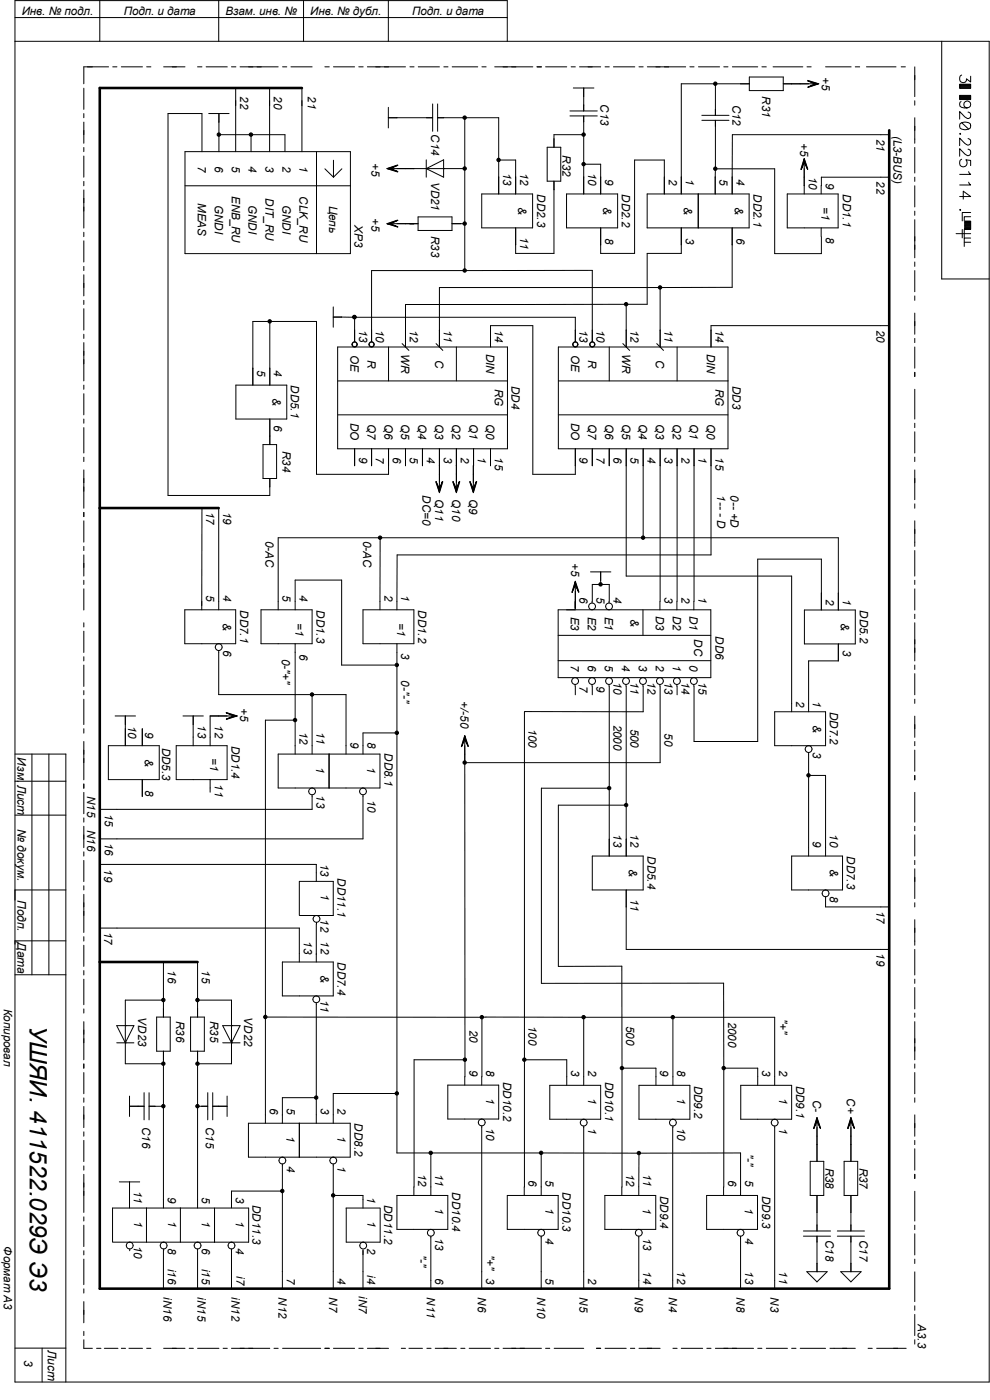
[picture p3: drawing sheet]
<svg xmlns="http://www.w3.org/2000/svg" width="210mm" height="297mm" viewBox="0 0 210 297" stroke-linecap="round" stroke-linejoin="round" font-family="sans-serif">
<g fill="none" stroke="#000" stroke-width=".21">
<path d="M3.2 8.8h206.6v284.4h-206.6v-293.1h104.4v8.7M3.2 3.7h104.4M17.8 18.7v4.5M21.2 .1v8.7M23 14.2h-5.2v3.6M23.9 14.2h.9M25.7 14.2h4.5M31.1 14.2h.9M34.7 14.2h4.5M41.9 14.2h.9M43.7 14.2h4.5M46.4 .1v8.7"/>
<path d="M49.1 14.2h.9M50 18.8v13.4M50.9 14.2h8.1M57.2 18.8v13.4M59.9 14.2h.9M61.7 14.2h4.5M64.1 18.8v13.4M64.4 .1v8.7M68.9 14.2h.9M70.7 14.2h4.5M76.1 14.2h.9M77.9 14.2h8.1"/>
<path d="M82.4 .1v8.7M87 14.2h.8M88.7 14.2h4.5M94.1 14.2h.9M95.9 14.2h5.4M102.2 14.2h.9M104.9 14.2h8.1M113.9 14.2h1M115.7 14.2h4.5M121.2 14.2h.8M121.6 18.7h4.4M122.9 14.2h4.5"/>
<path d="M123.8 18.7v4.8M128.4 14.2h.8M130.1 14.2h4.6M135.6 14.2h.8M137.3 14.2h8.2M146.3 14.2h.9M148.2 14.2h4.5M151.8 17.8v6.7M153.5 14.2h.9M155.4 14.2h5.3M159 17.8h-14.5v23.3M159 16.3h7.2v2.9h-7.2z"/>
<path d="M161.6 14.2h1M164 14.2h6.3M166.2 17.8h7.2M171.2 14.2h.9M171.4 17.1l2.3 .7-2.3 .7M175.1 14.2h5.5M181.4 14.2h1M183.8 14.2h6.3M191.2 14.2h.9M194.1 14.2v6.3M199.8 8.8v50.4h10M203.6 17.9h2.3v.9h-2.3z"/>
<path d="M203.6 17.9h2.3M203.6 18.1h2.3M203.6 18.2h2.3M203.6 18.3h2.3M203.6 18.4h2.3M203.6 18.5h2.3M203.6 18.6h2.3M204 15.9a.82 .82 0 0 0-.3 1.3 .82 .82 0 0 0 1.3-.1v-.4l.9 .7v-1.2M17.8 24.1v.9M17.8 25.9v4.5M17.8 31.3v.9M17.8 33.1v4.5"/>
<path d="M17.8 38.5v.9M39.2 32.2h35.1v21.6h-35.1zM39.2 39.4h35.1M42.8 32.2v-8.1h-7.2v81h21.6v-3.6M44.3 24.1h4.3M46.4 24.1v8.1M46.4 28.6h14.1v3.6M53.3 28.6v3.6M67.1 32.2v21.6M68.9 35.8l1.8 1.8M70.7 34v3.6M72.5 35.8l-1.8 1.8"/>
<path d="M82.3 35.8h16.3M82.4 25h9.4M82.4 22.8v4.3M84.3 35l-2.2 .8 2.3 .7M90.4 35.8h.1M90.4 33.9v3.7M90.4 35.8l3.7-1.9v3.7zM91.8 22.1v5.8M92.8 25h13v16.1M92.8 22.1v5.8M94.1 35.8h.1M98.6 25v32.4"/>
<path d="M105.8 34h3.6v7.1M116.1 31.2h2.9v7.2h-2.9zM117.5 38.4v15.4h-8.1v-5.5M120.9 24.6h5.8M120.9 23.5h5.8M123.8 28.6h-6.3v2.6M123.8 24.6v16.5M123.8 34.8h3.6v6.3M148.9 25.5h5.7M148.9 24.5h5.7M151.8 35.8h12.5v18h9.9v-5.4M151.8 35.8l-.1 5.3"/>
<path d="M151.8 25.5v10.3M170.6 39.4h.1M170.6 33.9v7.2M171.4 35.9l-.8-2.3-.7 2.3M188.6 28.6h-33.2l-.1 12.5M188.6 37.6h-14.4v3.5M194.1 21.4v.9M194.1 25v5.4M194.1 31.3v5.4M194.1 37.6v.9M194.1 39.4v4.5M203.6 20.2h2.3v.9h-2.3z"/>
<path d="M203.6 20.3h2.3M203.6 20.4h2.3M203.6 20.5h2.3M203.6 20.7h2.3M203.6 20.8h2.3M203.6 20.9h2.3M203.6 21h2.3M203.7 26.2a1.85 1.85 0 0 1 2.1 0 .83 .83 0 0 1-.3 1.2 1.91 1.91 0 0 1-1.8-.2zM203.7 28.3l.1 .1-.1 .1zM203.9 21.5a.7 .7 0 0 0 .1 1.3 1.69 1.69 0 0 0 1.8-.2 .74 .74 0 0 0-.3-1.1 .74 .74 0 0 0-1 .5 .74 .74 0 0 0 .6 .9M204 26l1.5 1.4M204 33.8a.85 .85 0 0 0-.4 1.2 .85 .85 0 0 0 1.3 .2 .85 .85 0 0 0 0-1.3l1 .1v1.1"/>
<path d="M205.4 23.8l.3 .1a.74 .74 0 0 1-.2 1.2l-.8-.3-1.1-1.1v1.6M205.4 29.4l.3 .1a.74 .74 0 0 1-.2 1.3l-.8-.4-1.1-1.1v1.6M205.4 31.7l.3 .1a.74 .74 0 0 1-.2 1.2l-.8-.3-1.1-1.2v1.6M205.5 36.4l.4 .6h-2.3M205.5 38.7l.4 .5h-2.3M17.8 40.3v8.1M17.8 49.3v.9M17.8 51.1v4.5M17.8 56.5v.9M17.8 58.3v4.5M82.3 47.5h6.4M84.3 46.7l-2.2 .8 2.3 .7"/>
<path d="M88.7 46h7.2v2.9h-7.2zM95.9 47.5h2.7M102.2 41.1h10.8v7.2h-10.8zM120.2 41.1h10.8v7.2h-10.8zM137.3 41.1h21.6v7.2h-21.6zM140.9 41.1v-7.1h-6.3v19.8h-7.2v-5.5M144.5 48.3v5.5h-7.2v10.8h-4.5M148.1 41.1v7.2M155.3 48.3v12.7h-62.1v12.6M167 41.1h10.8v7.2h-10.8zM194.1 44.8v.9M194.1 46.6v8.1"/>
<path d="M194.1 55.6v.9M194.1 57.4v4.5M202.8 49.6h3.1M203.6 41.7h2.3l-1.6-1.1v1.6M203.7 44.4l.1 .1-.1 .1zM204.1 48.7v1.8M204.6 48.7v1.8M204.6 51.4h1.3M204.7 47.5h1.2M204.7 48.3h1.2M204.7 47h1.2M204.7 47.1h1.2"/>
<path d="M204.7 47.2h1.2M204.7 47.3h1.2M204.7 47.7h1.2M204.7 47.8h1.2M204.7 47.9h1.2M204.7 48h1.2M204.7 48.1h1.2M204.7 48.2h1.2M204.7 48.5h1.2M205.9 45.1h-1.8v1.8M205.9 46h-1.3v.9M205.9 48.6h-1.2v.1h1.2v-1.8h-1.2v1.8"/>
<path d="M205.9 50.5h-1.3v1.8M17.8 63.7v.9M17.8 65.5v4.5M17.8 70.9v.9M17.8 72.7v8.1M57.2 68.2v13.5M70.7 67.3h4.5M70.7 65.1v4.3M71.6 73.6h36.1v21.6h-36.1zM75.2 67.3h.1M75.2 67.3v5.2M75.2 67.3h46.8v5.2"/>
<path d="M78.8 72.5v-15.1h46.8v15.1M82.4 73.6v7.2M85.3 72.9l1.4 1.4M92.5 72.9l1.4 1.4M96.8 73.6v7.2M104.1 73.6v-4.5h8.9v31.5h9v-5.4M118.4 73.6h36v21.6h-36zM129.2 73.6v7.2M132.1 72.9l1.5 1.4M132.8 64.6h-46.8v9M132.8 64.6v9M139.3 72.9l1.5 1.4"/>
<path d="M140 61v12.6M143.6 73.6v7.2M188.6 69.1h-37.8v4.5M194.1 62.8v.9M194.1 66.4v4.5M194.1 71.8v.9M194.1 73.6v4.5M194.1 79v.9M17.8 81.7v.9M17.8 83.5v4.5M17.8 88.9v.9M17.8 90.7v5.4"/>
<path d="M17.8 97v.9M17.8 99.7v8.1M50 81.7h10.8v7.2h-10.8zM53.6 81.7v-13.5h13.5v32.4h15.3v-5.4M55.8 94.3h2.9v7.2h-2.9zM57.2 88.9v5.4M71.6 80.8h36.1M71.6 88h36.1M75.2 95.2v3.6M78.8 95.2v3.6M86 95.2v3.6M89.6 95.2v3.6"/>
<path d="M93.2 95.2v9.1M96.8 95.2v9.1M100.4 98.8v5.5M100.5 95.2v3.6M104.1 95.2v3.6M118.4 80.8h36M118.4 88h36M125.6 95.2v3.6M129.2 95.2v3.6M132.8 95.2v27h35.1v28.8M136.4 95.2v18.9M140 95.2v32.4"/>
<path d="M143.6 95.2v34.2M147.2 95.2v32.4M150.8 95.2v22.5h-66.6v11.7M194.1 82.6v6.3M194.1 89.8v.9M194.1 91.6v4.5M194.1 97v.9M194.1 99.7v6.3M17.8 108.7v.9M17.8 110.5v4.5M17.8 115.9v.9M17.8 117.7v4.5"/>
<path d="M42.8 107.8v21.6M46.4 107.8v21.6M80.6 114.1v15.3M93.9 102.2l-.7 2.3-.7-2.3M97.5 102.2l-.7 2.3-.7-2.3M101.1 102.2l-.7 2.3-.7-2.3M194.1 106.9v.9M194.1 110.5v5.4M194.1 116.8v5.4M17.8 123.1v.9M17.8 124.9v4.5M17.8 132.1v.9"/>
<path d="M17.8 133.9v4.5M17.8 139.3v.9M39.2 129.4h10.8v7.2h-10.8zM46.4 138v9.4h27v12.6M55.4 129.4h10.8v7.2h-10.8zM59 129.4v-15.3h118.8v15.3M62.6 129.4v-6.3h9.9v18h11.7M62.6 136.7v23.3M77 129.4h10.8v7.2h-10.8zM84.2 136.7v107.9h30.6M118.4 129.4h32.4v14.4h-32.4zM118.4 134.8h32.4"/>
<path d="M122 127.6v1.8M122 123.6v5.4M122.8 125.6l-.8-2.3-.7 2.3M125.3 121.3h4.3M125.6 127.6v.3M125.6 127.6v-3.6h3.6v3.6M127.4 121.3v2.7M129.2 127.6v.3M136.4 129.4v5.4M140 127.6v1.8M147.2 127.6v1.8M170.6 129.4h10.8v7.2h-10.8z"/>
<path d="M174.2 129.4v-10.8h-13.5v38.7h-13.5v-11.7M177.8 136.6v3.6h-6.3v10.8M194.1 123.1v.9M194.1 124.9v4.5M194.1 130.3v.9M194.1 132.1v8.1M3.2 160h10.8v133.2M6.8 160v46.8M10.4 160v46.8M17.8 141.1v4.5M17.8 146.5v.9M17.8 148.3v5.4"/>
<path d="M17.8 154.6v.9M17.8 157.3v8.1M23 158.2h10.8v7.2h-10.8zM24.4 151.9h4.3M26.6 151.9v6.3M30.2 154.6v3.6M37.4 158.2h10.8v7.2h-10.8zM38.8 151.9h4.3M41 151.9v6.3M48 151.2l2.3 .7-2.3 .7M50.1 151.9h-5.5v6.3M59 160h21.6v7.2h-21.6z"/>
<path d="M62.6 152.8h-6.3v85.5M66.2 147.4v12.6M69.8 160v7.2M84.2 155.5h-7.2v4.5M98.6 156.3v68.5M99.4 158.3l-.8-2.3-.7 2.4M118.4 140.2h32.4M122 145.2v.4M122 145.6v1.8M125.6 145.2v.4M125.6 145.6v1.8M129.2 145.2v.4"/>
<path d="M129.2 145.6v36M132.8 145.2v.4M132.8 145.6v36M136.4 145.2v.4M136.4 145.6v5.4h-25.1v100.8M140 145.2v.4M140 145.6v16.2h-41.4M143.6 145.2v2.2M147.2 145.2v.4M164.3 151h10.8v7.2h-10.8zM171.5 159.6v22M194.1 141.1v.9"/>
<path d="M194.1 142.9v4.5M194.1 148.3v.9M194.1 151.9v4.5M194.1 157.3v.9M194.1 159.1v4.5M3.2 165.7h10.8M3.2 172.9h10.8M17.8 166.3v.9M17.8 168.1v4.5M17.8 173.5v.9M17.8 175.3v4.5M30.2 165.4v3.6"/>
<path d="M44.6 165.4v2.7M66.2 168.6v3.1h-45M77 168.6v9.4h-55.8M129.2 167.2h-14.3v41.4h38.6v18M132.8 170.8h-14.4v34.2h13.5l.1 21.6M171.5 164.5h3.6v17.1M194.1 164.5v.9M194.1 168.1v6.3M194.1 175.3v.9M194.1 177.1v4.5M3.2 188.8h10.8M3.2 199.6h10.8"/>
<path d="M17.8 180.7v.9M17.8 182.5v4.5M17.8 187.9v.9M17.8 189.7v8.1M17.8 198.7v.9M21.2 183.4h45.9v3.6M21.2 196.9h42.3v7.2M63.5 194.2v-7.2h7.2v7.2M63.5 194.2h7.2M67.1 196v8.1M67.1 195.7v.3M125.6 181.6h10.8v7.2h-10.8z"/>
<path d="M132.8 188.8v12.6h55.8M167.9 181.6h10.8v7.2h-10.8zM175.1 190.2v2.2h13.5M194.1 182.5v.9M194.1 184.3v6.3M194.1 191.5v.9M194.1 195.1v5.4M3.2 206.8h10.8M17.8 200.5v4.5M17.8 205.9v.9M17.8 207.7v5.4M17.8 214v.9"/>
<path d="M17.8 216.7v8.1M24.8 217.6h3.6l-1.8 3.6zM26.6 217.6h.1M33.2 215.8h2.9v7.2h-2.9zM34.7 204.1v11.7M34.7 212.2h-8.1v13.5h8.1M40.4 215.8h2.9v7.2h-2.9zM41.9 204.1v11.7M41.9 212.2h7.2v13.5h-7.2M47.2 217.6h3.7l-1.8 3.6zM49.1 217.6h.1M56.3 215.8h45.9"/>
<path d="M59.9 204.1h10.8v7.2h-10.8zM67.1 212.7v25.6M102.2 215.8h21.6M102.2 215.8v12.6M123.8 215.8v14.5M123.8 215.8h40.5v14.5M142.7 215.8v14.5M194.1 201.4v5.4M194.1 207.7v.9M194.1 209.5v4.5M194.1 214.9v.9M194.1 216.7v8.1"/>
<path d="M17.8 225.7v.9M17.8 227.5v4.5M17.8 232.9v.9M17.8 234.7v4.5M24.8 221.2h3.6M26.6 221.2h.1M27.5 234.7h3.1M27.5 232.5v4.4M30.6 231.8v5.8M31.6 234.7h3.1M31.6 231.8v5.8M34.7 223v33.3"/>
<path d="M41.9 234.7h2.2M41.9 223v33.3M44.1 231.8v5.8M45.1 234.7h3.1M45.1 231.8v5.8M47.2 221.2h3.7M48.2 232.5v4.4M49.1 221.2h.1M52.7 238.3h21.6v7.2h-21.6zM63.5 238.3v7.2M67.1 232.9h-7.2v5.4M84.2 232h-13.5v6.3"/>
<path d="M95 230.2h10.8v7.2h-10.8zM98.6 228.4v1.8M98.6 224.8v3.6M98.6 224.8h-10.8v28.8M102.2 228.4v1.8M102.2 238.8v34.6M111.3 224.8h8.9v5.5M116.6 230.3h10.8v7.1h-10.8zM123.8 238.9v34.5M132 226.6h7.1v3.7M132 226.6v25.2M135.6 230.3h10.7v7.1h-10.7z"/>
<path d="M142.7 239.2v34.2M142.7 238.9v.3M153.5 226.6h7.2v3.7M153.5 226.6v25.2M157.1 230.3h10.8v7.1h-10.8zM164.3 238.9v34.5M173.3 237.3v9.1M174.1 239.4l-.8-2.3-.7 2.3M180.5 237.3v9.1M181.3 239.4l-.8-2.3-.7 2.3M194.1 225.7v.9M194.1 227.5v4.5"/>
<path d="M194.1 232.9v.9M194.1 236.5v4.5M17.8 240.1v.9M17.8 241.9v4.5M17.8 247.4v.8M17.8 249.1v8.1M17.8 258.1v.9M17.8 259.9v4.6M25.3 250.7h4.3M27.5 250.7v5.6M31.1 256.3v7.2M38.3 256.3v7.2"/>
<path d="M45.5 256.3v7.2M52.7 256.3v7.2h-28.8M52.7 256.3h-28.8v7.2M59.9 252.7h-10.8v3.5M59.9 246.9v26.5M70.7 253.6h6.3v2.7M70.7 246.9v26.5M73.4 256.3h7.2M73.4 256.3v7.2h7.2v-7.2M84.2 253.6h10.8v7.2h-10.8zM91.4 244.6v9M107.6 253.6h10.8v7.2h-10.8z"/>
<path d="M111.2 251.8v1.8M114.8 244.6v9M114.8 244.6h20.8M128.3 253.6h10.8v7.2h-10.8zM131.9 251.8v1.8M135.6 244.6l-.1 9M135.6 244.6h21.5v9M149.9 253.6h10.8v7.2h-10.8zM153.5 251.8v1.8M171.9 246.4h2.9v7.2h-2.9zM173.3 253.6v7.6M179.1 246.4h2.8v7.2h-2.8z"/>
<path d="M180.5 253.6v7.6M194.1 241.9v.9M194.1 243.7v4.5M194.1 249.1v.9M194.1 252.7v6.3M194.1 259.9v1M17.8 265.3v.9M17.8 267.1v5.4M17.8 273.4v.9M17.8 276.1v4.5M27.5 265v.3M34.7 265.3v8.1"/>
<path d="M34.7 265v.3M41.9 265v.3M41.9 265.5v7.9M49.1 265v8.4M77 265.1v8.3M91.4 262.3v11.1M114.8 262.3v11.1M135.5 262.3v11.1M157.1 262.3v11.1M170.4 261.2h5.8M170.4 262.3h5.8M171.2 269.8h4.3l-2.2 2.1z"/>
<path d="M173.3 262.3v7.5M177.6 261.2h5.8M177.6 262.3h5.8M178.4 269.8h4.3l-2.2 2.1zM180.5 262.3v7.5M194.1 261.7v4.5M194.1 267.1v1M194.1 269.8v6.3M194.1 277v1M194.1 278.8v4.5M3.2 286h10.8M8.9 286v7.2"/>
<path d="M17.8 282.4v.9M17.8 284.2v1.8h1.8M20.5 286h.9M22.1 286h2.9M25.7 286h.9M27.3 286h2.9M31.1 286h.9M34.7 286h4.5M40.1 286h.9M41.9 286h4.5M47.3 286h.9M49.1 286h8.1"/>
<path d="M58.1 286h.9M59.9 286h8.1M68.9 286h.9M70.7 286h4.5M76.1 286h.9M77.9 286h4.5M85.1 286h.9M86.7 286h2.9M90.6 286h.8M92.3 286h4.5M97.7 286h.9M99.5 286h4.6"/>
<path d="M104.9 286h.9M106.7 286h8.2M115.7 286h.9M117.6 286h6.2M126.5 286h.9M128.4 286h4.4M133.7 286h1M135.6 286h4.4M142.7 286h.9M144.5 286h4.6M149.9 286h.9M151.8 286h8.1"/>
<path d="M160.7 286h.9M162.6 286h4.4M167.9 286h1M169.8 286h5.3M176.1 286h5.3M184.1 286h.9M186 286h6.2M194.1 284.2v1"/>
<circle cx="75.2" cy="73.1" r=".51"/>
<circle cx="75.2" cy="73.1" r=".55"/>
<circle cx="78.8" cy="73.1" r=".51"/>
<circle cx="78.8" cy="73.1" r=".55"/>
<circle cx="122" cy="73.1" r=".51"/>
<circle cx="122" cy="73.1" r=".55"/>
<circle cx="125.6" cy="73.1" r=".51"/>
<circle cx="125.6" cy="73.1" r=".55"/>
<circle cx="46.4" cy="137.3" r=".72"/>
<circle cx="125.6" cy="128.7" r=".72"/>
<circle cx="129.2" cy="128.7" r=".72"/>
<circle cx="122" cy="144.5" r=".72"/>
<circle cx="125.6" cy="144.5" r=".72"/>
<circle cx="129.2" cy="144.5" r=".72"/>
<circle cx="132.8" cy="144.5" r=".72"/>
<circle cx="136.4" cy="144.5" r=".72"/>
<circle cx="140" cy="144.5" r=".72"/>
<circle cx="143.6" cy="144.5" r=".72"/>
<circle cx="147.2" cy="144.5" r=".72"/>
<circle cx="171.5" cy="158.9" r=".72"/>
<circle cx="66.2" cy="167.9" r=".72"/>
<circle cx="77" cy="167.9" r=".72"/>
<circle cx="67.1" cy="194.9" r=".72"/>
<circle cx="175.1" cy="189.5" r=".72"/>
<circle cx="67.1" cy="212" r=".72"/>
<circle cx="102.2" cy="238.1" r=".72"/>
<circle cx="123.8" cy="238.2" r=".72"/>
<circle cx="142.7" cy="238.2" r=".72"/>
<circle cx="164.3" cy="238.2" r=".72"/>
<circle cx="59.9" cy="246.2" r=".72"/>
<circle cx="70.7" cy="246.2" r=".72"/>
<circle cx="27.5" cy="264.2" r=".72"/>
<circle cx="34.7" cy="264.2" r=".72"/>
<circle cx="41.9" cy="264.2" r=".72"/>
<circle cx="49.1" cy="264.2" r=".72"/>
<circle cx="77" cy="264.2" r=".72"/>
<circle cx="91.4" cy="261.5" r=".72"/>
<circle cx="114.8" cy="261.5" r=".72"/>
<circle cx="135.5" cy="261.5" r=".72"/>
<circle cx="157.1" cy="261.5" r=".72"/>
</g>
<g fill="#000" stroke="#000" stroke-width=".21">
<path d="M171.3 17.1l2.2 .7h-.7zM171.4 18.5l1.4-.7h.8zM82.2 35.8l2.2-.7-1.5 .7zM82.2 35.8l.7-.1 1.5 .7zM170.6 33.8v.7l-.6 1.5zM170.6 33.7l.7 2.2-.7-1.4zM82.2 47.5l2.2-.8-1.5 .8zM82.2 47.5h.7l1.5 .6zM93.9 102.2l-.7 2.2v-.7zM92.5 102.2l.7 1.4v.8zM97.5 102.2l-.7 2.2v-.7zM96.1 102.2l.7 1.4v.8z"/>
<path d="M101 102.2l-.6 2.2v-.7zM99.7 102.2l.7 1.4v.8zM122 123.4l.8 2.2-.8-1.4zM122 123.4v.7l-.6 1.6zM48 151.2l2.2 .7h-.7zM48 152.6l1.4-.7 .8-.1zM98.6 156.2v.6l-.7 1.6zM98.6 156.2l.7 2.2-.7-1.5zM173.3 237.2l.1 .7-.8 1.5zM173.3 237.2l.7 2.2-.7-1.4zM180.5 237.2l.1 .7-.7 1.5zM180.5 237.2l.7 2.2-.7-1.4z"/>
<circle cx="151.7" cy="17.8" r=".36"/>
<circle cx="46.4" cy="28.6" r=".36"/>
<circle cx="53.2" cy="28.6" r=".36"/>
<circle cx="98.6" cy="35.8" r=".36"/>
<circle cx="98.6" cy="25" r=".36"/>
<circle cx="105.8" cy="33.9" r=".36"/>
<circle cx="123.8" cy="28.6" r=".36"/>
<circle cx="123.8" cy="34.8" r=".36"/>
<circle cx="151.7" cy="35.8" r=".36"/>
<circle cx="98.6" cy="47.4" r=".36"/>
<circle cx="98.6" cy="57.4" r=".36"/>
<circle cx="57.2" cy="68.2" r=".36"/>
<circle cx="75.2" cy="67.2" r=".36"/>
<circle cx="75.2" cy="67.3" r=".36"/>
<circle cx="132.8" cy="64.5" r=".36"/>
<circle cx="140" cy="61" r=".36"/>
<circle cx="80.6" cy="114.1" r=".36"/>
<circle cx="136.4" cy="114.1" r=".36"/>
<circle cx="127.4" cy="124" r=".36"/>
<circle cx="62.6" cy="152.8" r=".36"/>
<circle cx="66.2" cy="147.3" r=".36"/>
<circle cx="84.2" cy="155.5" r=".36"/>
<circle cx="84.2" cy="141.1" r=".36"/>
<circle cx="98.6" cy="161.8" r=".36"/>
<circle cx="129.2" cy="167.2" r=".36"/>
<circle cx="132.8" cy="170.8" r=".36"/>
<circle cx="171.5" cy="164.5" r=".36"/>
<circle cx="34.6" cy="212.2" r=".36"/>
<circle cx="41.9" cy="212.2" r=".36"/>
<circle cx="56.3" cy="215.8" r=".36"/>
<circle cx="102.2" cy="215.8" r=".36"/>
<circle cx="123.8" cy="215.8" r=".36"/>
<circle cx="142.7" cy="215.8" r=".36"/>
<circle cx="34.6" cy="225.7" r=".36"/>
<circle cx="34.6" cy="234.7" r=".36"/>
<circle cx="41.9" cy="225.7" r=".36"/>
<circle cx="41.9" cy="234.7" r=".36"/>
<circle cx="67.1" cy="232.9" r=".36"/>
<circle cx="84.2" cy="232" r=".36"/>
<circle cx="98.6" cy="224.8" r=".36"/>
<circle cx="111.2" cy="224.8" r=".36"/>
<circle cx="131.9" cy="226.6" r=".36"/>
<circle cx="153.5" cy="226.6" r=".36"/>
<circle cx="59.9" cy="252.7" r=".36"/>
<circle cx="70.7" cy="253.6" r=".36"/>
<circle cx="91.4" cy="244.6" r=".36"/>
<circle cx="114.8" cy="244.6" r=".36"/>
<circle cx="135.5" cy="244.6" r=".36"/>
</g>
<path d="M64.1 18.7h-42.9v254.7h167.4v-245.8M21.2 107.8h25.2M21.2 204.1h20.7" fill="none" stroke="#000" stroke-width=".55"/>
<text font-size="5.1" x="6.3" y="217.6" transform="rotate(90 6.3 217.6)">УШЯИ. 411522.029Э Э3</text>
<g font-size="2.5">
<text x="4.6" y="3.1">Инв. № подл.</text>
<text x="26.3" y="3.1">Подп. и дата</text>
<text x="47.8" y="3.1">Взам. инв. №</text>
<text x="65.8" y="3.1">Инв. № дубл.</text>
<text x="87.4" y="3.1">Подп. и дата</text>
<text x="174.3" y="16.3" transform="rotate(90 174.3 16.3)">+5</text>
<text x="50.9" y="20.4" transform="rotate(90 50.9 20.4)">22</text>
<text x="58.1" y="20.4" transform="rotate(90 58.1 20.4)">20</text>
<text x="65.3" y="20.4" transform="rotate(90 65.3 20.4)">21</text>
<text x="127.4" y="22.1" transform="rotate(90 127.4 22.1)">C13</text>
<text x="155.4" y="22.2" transform="rotate(90 155.4 22.2)">C12</text>
<text x="161.7" y="20.4" transform="rotate(90 161.7 20.4)">R31</text>
<text x="91.4" y="28.5" transform="rotate(90 91.4 28.5)">C14</text>
<text x="186" y="29.4" transform="rotate(90 186 29.4)">21</text>
<text x="189.6" y="28.8" transform="rotate(90 189.6 28.8)">(L3-BUS)</text>
<text x="42" y="35.3" transform="rotate(90 42 35.3)">7</text>
<text x="45.6" y="35.3" transform="rotate(90 45.6 35.3)">6</text>
<text x="49.1" y="35.3" transform="rotate(90 49.1 35.3)">5</text>
<text x="52.7" y="35.3" transform="rotate(90 52.7 35.3)">4</text>
<text x="56.3" y="35.3" transform="rotate(90 56.3 35.3)">3</text>
<text x="59.9" y="35.3" transform="rotate(90 59.9 35.3)">2</text>
<text x="63.5" y="35.3" transform="rotate(90 63.5 35.3)">1</text>
<text x="78.8" y="34.5" transform="rotate(90 78.8 34.5)">+5</text>
<text x="119.3" y="32.9" transform="rotate(90 119.3 32.9)">R32</text>
<text x="169.7" y="30.4" transform="rotate(90 169.7 30.4)">+5</text>
<text x="49.1" y="41.5" transform="rotate(90 49.1 41.5)">ENB_RU</text>
<text x="63.5" y="41.7" transform="rotate(90 63.5 41.7)">CLK_RU</text>
<text x="91.4" y="38.6" transform="rotate(90 91.4 38.6)">VD21</text>
<text x="106.8" y="36.6" transform="rotate(90 106.8 36.6)">13</text>
<text x="110.4" y="36.6" transform="rotate(90 110.4 36.6)">12</text>
<text x="113.9" y="41.2" transform="rotate(90 113.9 41.2)">DD2.3</text>
<text x="124.8" y="36.6" transform="rotate(90 124.8 36.6)">10</text>
<text x="128.4" y="38" transform="rotate(90 128.4 38)">9</text>
<text x="131.9" y="41.2" transform="rotate(90 131.9 41.2)">DD2.2</text>
<text x="141.9" y="38" transform="rotate(90 141.9 38)">2</text>
<text x="145.5" y="38" transform="rotate(90 145.5 38)">1</text>
<text x="152.7" y="38" transform="rotate(90 152.7 38)">5</text>
<text x="156.3" y="38" transform="rotate(90 156.3 38)">4</text>
<text x="159.8" y="41.2" transform="rotate(90 159.8 41.2)">DD2.1</text>
<text x="171.6" y="37.5" transform="rotate(90 171.6 37.5)">10</text>
<text x="175.2" y="38.9" transform="rotate(90 175.2 38.9)">9</text>
<text x="178.8" y="41.2" transform="rotate(90 178.8 41.2)">DD1.1</text>
<text x="186" y="38.4" transform="rotate(90 186 38.4)">22</text>
<text x="42" y="43.1" transform="rotate(90 42 43.1)">MEAS</text>
<text x="45.6" y="43.5" transform="rotate(90 45.6 43.5)">GNDI</text>
<text x="52.7" y="43.5" transform="rotate(90 52.7 43.5)">GNDI</text>
<text x="56.3" y="42.1" transform="rotate(90 56.3 42.1)">DIT_RU</text>
<text x="59.9" y="43.5" transform="rotate(90 59.9 43.5)">GNDI</text>
<text x="69.8" y="43.6" transform="rotate(90 69.8 43.6)">Цепь</text>
<text x="75.2" y="47.8" transform="rotate(90 75.2 47.8)">XP3</text>
<text x="78.8" y="46.2" transform="rotate(90 78.8 46.2)">+5</text>
<text x="109.9" y="43.9" transform="rotate(90 109.9 43.9)">&amp;</text>
<text x="128" y="43.9" transform="rotate(90 128 43.9)">&amp;</text>
<text x="145.1" y="43.9" transform="rotate(90 145.1 43.9)">&amp;</text>
<text x="155.9" y="43.9" transform="rotate(90 155.9 43.9)">&amp;</text>
<text x="174.2" y="43.9" transform="rotate(90 174.2 43.9)">=1</text>
<text x="91.4" y="50.1" transform="rotate(90 91.4 50.1)">R33</text>
<text x="110.4" y="50.2" transform="rotate(90 110.4 50.2)">11</text>
<text x="128.4" y="50.6" transform="rotate(90 128.4 50.6)">8</text>
<text x="145.5" y="50.6" transform="rotate(90 145.5 50.6)">3</text>
<text x="156.3" y="50.6" transform="rotate(90 156.3 50.6)">6</text>
<text x="175.2" y="50.2" transform="rotate(90 175.2 50.2)">8</text>
<text x="76.2" y="69.9" transform="rotate(90 76.2 69.9)">13</text>
<text x="79.8" y="69.9" transform="rotate(90 79.8 69.9)">10</text>
<text x="87" y="69.9" transform="rotate(90 87 69.9)">12</text>
<text x="94.1" y="69.9" transform="rotate(90 94.1 69.9)">11</text>
<text x="104.9" y="69.9" transform="rotate(90 104.9 69.9)">14</text>
<text x="122.9" y="69.9" transform="rotate(90 122.9 69.9)">13</text>
<text x="126.5" y="69.9" transform="rotate(90 126.5 69.9)">10</text>
<text x="133.8" y="69.9" transform="rotate(90 133.8 69.9)">12</text>
<text x="141" y="69.9" transform="rotate(90 141 69.9)">11</text>
<text x="151.8" y="69.9" transform="rotate(90 151.8 69.9)">14</text>
<text x="186" y="69.9" transform="rotate(90 186 69.9)">20</text>
<text x="74.3" y="75.4" transform="rotate(90 74.3 75.4)">OE</text>
<text x="77.9" y="76.3" transform="rotate(90 77.9 76.3)">R</text>
<text x="85.1" y="75.1" transform="rotate(90 85.1 75.1)">WR</text>
<text x="92.3" y="76.3" transform="rotate(90 92.3 76.3)">C</text>
<text x="103.2" y="75.1" transform="rotate(90 103.2 75.1)">DIN</text>
<text x="121.2" y="75.4" transform="rotate(90 121.2 75.4)">OE</text>
<text x="124.8" y="76.3" transform="rotate(90 124.8 76.3)">R</text>
<text x="132" y="75.1" transform="rotate(90 132 75.1)">WR</text>
<text x="139.1" y="76.3" transform="rotate(90 139.1 76.3)">C</text>
<text x="149.9" y="75.1" transform="rotate(90 149.9 75.1)">DIN</text>
<text x="54.5" y="78.5" transform="rotate(90 54.5 78.5)">5</text>
<text x="58.1" y="78.5" transform="rotate(90 58.1 78.5)">4</text>
<text x="61.7" y="81.7" transform="rotate(90 61.7 81.7)">DD5.1</text>
<text x="104.9" y="82.5" transform="rotate(90 104.9 82.5)">RG</text>
<text x="108.5" y="81.9" transform="rotate(90 108.5 81.9)">DD4</text>
<text x="151.8" y="82.5" transform="rotate(90 151.8 82.5)">RG</text>
<text x="155.4" y="81.9" transform="rotate(90 155.4 81.9)">DD3</text>
<text x="57.8" y="84.5" transform="rotate(90 57.8 84.5)">&amp;</text>
<text x="74.3" y="89.7" transform="rotate(90 74.3 89.7)">DO</text>
<text x="77.9" y="89.9" transform="rotate(90 77.9 89.9)">Q7</text>
<text x="81.5" y="89.9" transform="rotate(90 81.5 89.9)">Q6</text>
<text x="85.1" y="89.9" transform="rotate(90 85.1 89.9)">Q5</text>
<text x="88.7" y="89.9" transform="rotate(90 88.7 89.9)">Q4</text>
<text x="92.3" y="89.9" transform="rotate(90 92.3 89.9)">Q3</text>
<text x="95.9" y="89.9" transform="rotate(90 95.9 89.9)">Q2</text>
<text x="99.6" y="89.9" transform="rotate(90 99.6 89.9)">Q1</text>
<text x="103.2" y="89.9" transform="rotate(90 103.2 89.9)">Q0</text>
<text x="121.2" y="89.7" transform="rotate(90 121.2 89.7)">DO</text>
<text x="124.8" y="89.9" transform="rotate(90 124.8 89.9)">Q7</text>
<text x="128.4" y="89.9" transform="rotate(90 128.4 89.9)">Q6</text>
<text x="132" y="89.9" transform="rotate(90 132 89.9)">Q5</text>
<text x="135.6" y="89.9" transform="rotate(90 135.6 89.9)">Q4</text>
<text x="139.1" y="89.9" transform="rotate(90 139.1 89.9)">Q3</text>
<text x="142.7" y="89.9" transform="rotate(90 142.7 89.9)">Q2</text>
<text x="146.3" y="89.9" transform="rotate(90 146.3 89.9)">Q1</text>
<text x="149.9" y="89.9" transform="rotate(90 149.9 89.9)">Q0</text>
<text x="58.1" y="90.2" transform="rotate(90 58.1 90.2)">6</text>
<text x="59.9" y="95.7" transform="rotate(90 59.9 95.7)">R34</text>
<text x="76.2" y="97" transform="rotate(90 76.2 97)">9</text>
<text x="79.8" y="97" transform="rotate(90 79.8 97)">7</text>
<text x="83.4" y="97" transform="rotate(90 83.4 97)">6</text>
<text x="87" y="97" transform="rotate(90 87 97)">5</text>
<text x="90.6" y="97" transform="rotate(90 90.6 97)">4</text>
<text x="94.1" y="97" transform="rotate(90 94.1 97)">3</text>
<text x="97.7" y="97" transform="rotate(90 97.7 97)">2</text>
<text x="101.3" y="97" transform="rotate(90 101.3 97)">1</text>
<text x="104.9" y="97" transform="rotate(90 104.9 97)">15</text>
<text x="122.9" y="97" transform="rotate(90 122.9 97)">9</text>
<text x="126.5" y="97" transform="rotate(90 126.5 97)">7</text>
<text x="130.1" y="97" transform="rotate(90 130.1 97)">6</text>
<text x="133.8" y="97" transform="rotate(90 133.8 97)">5</text>
<text x="137.4" y="97" transform="rotate(90 137.4 97)">4</text>
<text x="141" y="97" transform="rotate(90 141 97)">3</text>
<text x="144.6" y="97" transform="rotate(90 144.6 97)">2</text>
<text x="148.2" y="97" transform="rotate(90 148.2 97)">1</text>
<text x="151.8" y="97" transform="rotate(90 151.8 97)">15</text>
<text x="89.6" y="105.1" transform="rotate(90 89.6 105.1)">DC=0</text>
<text x="92.3" y="106" transform="rotate(90 92.3 106)">Q11</text>
<text x="95.9" y="106" transform="rotate(90 95.9 106)">Q10</text>
<text x="99.5" y="106" transform="rotate(90 99.5 106)">Q9</text>
<text x="152.1" y="105.1" transform="rotate(90 152.1 105.1)">1-- - D</text>
<text x="154.9" y="105.1" transform="rotate(90 154.9 105.1)">0-- +D</text>
<text x="43.7" y="108.6" transform="rotate(90 43.7 108.6)">17</text>
<text x="47.3" y="108.6" transform="rotate(90 47.3 108.6)">19</text>
<text x="56.3" y="114.7" transform="rotate(90 56.3 114.7)">0-AC</text>
<text x="77" y="114.7" transform="rotate(90 77 114.7)">0-AC</text>
<text x="121.2" y="119.5" transform="rotate(90 121.2 119.5)">+5</text>
<text x="43.7" y="126.2" transform="rotate(90 43.7 126.2)">5</text>
<text x="47.3" y="126.2" transform="rotate(90 47.3 126.2)">4</text>
<text x="50.9" y="129.5" transform="rotate(90 50.9 129.5)">DD7.1</text>
<text x="59.9" y="126.2" transform="rotate(90 59.9 126.2)">5</text>
<text x="63.5" y="126.2" transform="rotate(90 63.5 126.2)">4</text>
<text x="67.1" y="129.5" transform="rotate(90 67.1 129.5)">DD1.3</text>
<text x="81.5" y="126.2" transform="rotate(90 81.5 126.2)">2</text>
<text x="85.1" y="126.2" transform="rotate(90 85.1 126.2)">1</text>
<text x="88.7" y="129.5" transform="rotate(90 88.7 129.5)">DD1.2</text>
<text x="121.1" y="130.8" transform="rotate(90 121.1 130.8)">E3</text>
<text x="122.9" y="126.7" transform="rotate(90 122.9 126.7)">6</text>
<text x="124.7" y="130.8" transform="rotate(90 124.7 130.8)">E2</text>
<text x="126.5" y="126.7" transform="rotate(90 126.5 126.7)">5</text>
<text x="128.3" y="130.8" transform="rotate(90 128.3 130.8)">E1</text>
<text x="130.1" y="126.7" transform="rotate(90 130.1 126.7)">4</text>
<text x="133.7" y="131.3" transform="rotate(90 133.7 131.3)">&amp;</text>
<text x="139.1" y="130.7" transform="rotate(90 139.1 130.7)">D3</text>
<text x="141" y="126.7" transform="rotate(90 141 126.7)">3</text>
<text x="142.7" y="130.7" transform="rotate(90 142.7 130.7)">D2</text>
<text x="144.6" y="126.7" transform="rotate(90 144.6 126.7)">2</text>
<text x="146.3" y="130.7" transform="rotate(90 146.3 130.7)">D1</text>
<text x="148.2" y="126.7" transform="rotate(90 148.2 126.7)">1</text>
<text x="175.2" y="127.1" transform="rotate(90 175.2 127.1)">2</text>
<text x="178.8" y="127.1" transform="rotate(90 178.8 127.1)">1</text>
<text x="182.4" y="129.5" transform="rotate(90 182.4 129.5)">DD5.2</text>
<text x="47.3" y="132.2" transform="rotate(90 47.3 132.2)">&amp;</text>
<text x="47.3" y="137.9" transform="rotate(90 47.3 137.9)">6</text>
<text x="62.7" y="132.1" transform="rotate(90 62.7 132.1)">=1</text>
<text x="84.2" y="132.1" transform="rotate(90 84.2 132.1)">=1</text>
<text x="147.2" y="135.6" transform="rotate(90 147.2 135.6)">DC</text>
<text x="151.8" y="135" transform="rotate(90 151.8 135)">DD6</text>
<text x="178.4" y="132.2" transform="rotate(90 178.4 132.2)">&amp;</text>
<text x="178.8" y="137.9" transform="rotate(90 178.8 137.9)">3</text>
<text x="59.8" y="139.7" transform="rotate(90 59.8 139.7)">0-&quot;+&quot;</text>
<text x="63.5" y="138.8" transform="rotate(90 63.5 138.8)">6</text>
<text x="85.1" y="138.4" transform="rotate(90 85.1 138.4)">3</text>
<text x="121.1" y="141.1" transform="rotate(90 121.1 141.1)">7</text>
<text x="124.7" y="141.1" transform="rotate(90 124.7 141.1)">6</text>
<text x="128.3" y="141.1" transform="rotate(90 128.3 141.1)">5</text>
<text x="131.9" y="141.1" transform="rotate(90 131.9 141.1)">4</text>
<text x="135.5" y="141.1" transform="rotate(90 135.5 141.1)">3</text>
<text x="139.1" y="141.1" transform="rotate(90 139.1 141.1)">2</text>
<text x="142.7" y="141.1" transform="rotate(90 142.7 141.1)">1</text>
<text x="146.3" y="141.1" transform="rotate(90 146.3 141.1)">0</text>
<text x="85.1" y="144.4" transform="rotate(90 85.1 144.4)">0-&quot;-&quot;</text>
<text x="97.7" y="148.8" transform="rotate(90 97.7 148.8)">+/-50</text>
<text x="122.9" y="145.6" transform="rotate(90 122.9 145.6)">7</text>
<text x="126.5" y="145.6" transform="rotate(90 126.5 145.6)">9</text>
<text x="130.1" y="144.7" transform="rotate(90 130.1 144.7)">10</text>
<text x="133.8" y="144.7" transform="rotate(90 133.8 144.7)">11</text>
<text x="137.4" y="144.7" transform="rotate(90 137.4 144.7)">12</text>
<text x="141" y="144.7" transform="rotate(90 141 144.7)">13</text>
<text x="144.6" y="144.7" transform="rotate(90 144.6 144.7)">14</text>
<text x="148.2" y="144.7" transform="rotate(90 148.2 144.7)">15</text>
<text x="168.9" y="148.7" transform="rotate(90 168.9 148.7)">2</text>
<text x="172.5" y="148.7" transform="rotate(90 172.5 148.7)">1</text>
<text x="27.2" y="154" transform="rotate(90 27.2 154)">10</text>
<text x="30.8" y="155.4" transform="rotate(90 30.8 155.4)">9</text>
<text x="42" y="153.8" transform="rotate(90 42 153.8)">13</text>
<text x="45.6" y="153.8" transform="rotate(90 45.6 153.8)">12</text>
<text x="50.9" y="150.3" transform="rotate(90 50.9 150.3)">+5</text>
<text x="63.5" y="155.2" transform="rotate(90 63.5 155.2)">12</text>
<text x="67.1" y="155.2" transform="rotate(90 67.1 155.2)">11</text>
<text x="112.1" y="154.6" transform="rotate(90 112.1 154.6)">100</text>
<text x="130.1" y="153.7" transform="rotate(90 130.1 153.7)">2000</text>
<text x="133.8" y="154.6" transform="rotate(90 133.8 154.6)">500</text>
<text x="141" y="155.5" transform="rotate(90 141 155.5)">50</text>
<text x="172.5" y="153.8" transform="rotate(90 172.5 153.8)">&amp;</text>
<text x="176.1" y="151" transform="rotate(90 176.1 151)">DD7.2</text>
<text x="3.7" y="160.7" transform="rotate(90 3.7 160.7)">Изм.</text>
<text x="30.7" y="160.9" transform="rotate(90 30.7 160.9)">&amp;</text>
<text x="34.4" y="158.6" transform="rotate(90 34.4 158.6)">DD5.3</text>
<text x="44.6" y="160.9" transform="rotate(90 44.6 160.9)">=1</text>
<text x="49.1" y="158.2" transform="rotate(90 49.1 158.2)">DD1.4</text>
<text x="74.3" y="157.4" transform="rotate(90 74.3 157.4)">9</text>
<text x="77.9" y="157.4" transform="rotate(90 77.9 157.4)">8</text>
<text x="81.5" y="159.8" transform="rotate(90 81.5 159.8)">DD8.1</text>
<text x="172.5" y="159.5" transform="rotate(90 172.5 159.5)">3</text>
<text x="3.7" y="166.5" transform="rotate(90 3.7 166.5)">Лист</text>
<text x="30.8" y="167.6" transform="rotate(90 30.8 167.6)">8</text>
<text x="45.6" y="166.4" transform="rotate(90 45.6 166.4)">11</text>
<text x="67.1" y="162.7" transform="rotate(90 67.1 162.7)">1</text>
<text x="77.9" y="162.7" transform="rotate(90 77.9 162.7)">1</text>
<text x="18.5" y="168.9" transform="rotate(90 18.5 168.9)">N15</text>
<text x="22.3" y="172.7" transform="rotate(90 22.3 172.7)">15</text>
<text x="67.1" y="168.7" transform="rotate(90 67.1 168.7)">13</text>
<text x="77.9" y="169.7" transform="rotate(90 77.9 169.7)">10</text>
<text x="3.7" y="175.8" transform="rotate(90 3.7 175.8)">№ докум.</text>
<text x="18.5" y="176.1" transform="rotate(90 18.5 176.1)">N16</text>
<text x="22.3" y="178.8" transform="rotate(90 22.3 178.8)">16</text>
<text x="130.1" y="177" transform="rotate(90 130.1 177)">13</text>
<text x="133.8" y="177" transform="rotate(90 133.8 177)">12</text>
<text x="172.5" y="178.4" transform="rotate(90 172.5 178.4)">9</text>
<text x="176.1" y="177" transform="rotate(90 176.1 177)">10</text>
<text x="22.1" y="184.4" transform="rotate(90 22.1 184.4)">19</text>
<text x="68" y="183.3" transform="rotate(90 68 183.3)">13</text>
<text x="133.4" y="184.4" transform="rotate(90 133.4 184.4)">&amp;</text>
<text x="137.4" y="181.7" transform="rotate(90 137.4 181.7)">DD5.4</text>
<text x="176.1" y="184.4" transform="rotate(90 176.1 184.4)">&amp;</text>
<text x="179.7" y="181.7" transform="rotate(90 179.7 181.7)">DD7.3</text>
<text x="3.7" y="191" transform="rotate(90 3.7 191)">Подп.</text>
<text x="68" y="189.7" transform="rotate(90 68 189.7)">1</text>
<text x="71.6" y="186.3" transform="rotate(90 71.6 186.3)">DD11.1</text>
<text x="133.8" y="190.6" transform="rotate(90 133.8 190.6)">11</text>
<text x="176.1" y="190.1" transform="rotate(90 176.1 190.1)">8</text>
<text x="22.1" y="197.7" transform="rotate(90 22.1 197.7)">17</text>
<text x="68" y="195" transform="rotate(90 68 195)">12</text>
<text x="186" y="193.3" transform="rotate(90 186 193.3)">17</text>
<text x="3.7" y="199.9" transform="rotate(90 3.7 199.9)">Дата</text>
<text x="64.4" y="199.7" transform="rotate(90 64.4 199.7)">13</text>
<text x="68" y="199.7" transform="rotate(90 68 199.7)">12</text>
<text x="186" y="202.3" transform="rotate(90 186 202.3)">19</text>
<text x="35.6" y="205.8" transform="rotate(90 35.6 205.8)">16</text>
<text x="42.8" y="205.8" transform="rotate(90 42.8 205.8)">15</text>
<text x="68" y="206.9" transform="rotate(90 68 206.9)">&amp;</text>
<text x="71.6" y="204.1" transform="rotate(90 71.6 204.1)">DD7.4</text>
<text x=".8" y="214" transform="rotate(90 .8 214)">Копировал</text>
<text x="29.3" y="215.9" transform="rotate(90 29.3 215.9)">VD23</text>
<text x="51.8" y="215.9" transform="rotate(90 51.8 215.9)">VD22</text>
<text x="68" y="212.1" transform="rotate(90 68 212.1)">11</text>
<text x="37.4" y="216.6" transform="rotate(90 37.4 216.6)">R36</text>
<text x="44.6" y="216.6" transform="rotate(90 44.6 216.6)">R35</text>
<text x="99.6" y="218.5" transform="rotate(90 99.6 218.5)">20</text>
<text x="112.1" y="217.6" transform="rotate(90 112.1 217.6)">100</text>
<text x="132.8" y="217.6" transform="rotate(90 132.8 217.6)">500</text>
<text x="154.5" y="216.7" transform="rotate(90 154.5 216.7)">2000</text>
<text x="165.3" y="216.2" transform="rotate(90 165.3 216.2)">&quot;+&quot;</text>
<text x="99.6" y="227" transform="rotate(90 99.6 227)">9</text>
<text x="103.2" y="227" transform="rotate(90 103.2 227)">8</text>
<text x="121.2" y="227" transform="rotate(90 121.2 227)">3</text>
<text x="124.8" y="227" transform="rotate(90 124.8 227)">2</text>
<text x="140" y="227" transform="rotate(90 140 227)">9</text>
<text x="143.6" y="227" transform="rotate(90 143.6 227)">8</text>
<text x="161.7" y="227" transform="rotate(90 161.7 227)">3</text>
<text x="165.3" y="227" transform="rotate(90 165.3 227)">2</text>
<text x="103.1" y="232.9" transform="rotate(90 103.1 232.9)">1</text>
<text x="106.8" y="229.6" transform="rotate(90 106.8 229.6)">DD10.2</text>
<text x="124.8" y="232.9" transform="rotate(90 124.8 232.9)">1</text>
<text x="128.4" y="229.6" transform="rotate(90 128.4 229.6)">DD10.1</text>
<text x="143.6" y="232.9" transform="rotate(90 143.6 232.9)">1</text>
<text x="147.3" y="230.3" transform="rotate(90 147.3 230.3)">DD9.2</text>
<text x="165.3" y="232.9" transform="rotate(90 165.3 232.9)">1</text>
<text x="168.9" y="230.3" transform="rotate(90 168.9 230.3)">DD9.1</text>
<text x="172.4" y="233.4" transform="rotate(90 172.4 233.4)">C-</text>
<text x="179.6" y="233" transform="rotate(90 179.6 233)">C+</text>
<text x="30.2" y="239.1" transform="rotate(90 30.2 239.1)">C16</text>
<text x="43.7" y="239.1" transform="rotate(90 43.7 239.1)">C15</text>
<text x="57.2" y="235.1" transform="rotate(90 57.2 235.1)">6</text>
<text x="60.8" y="235.1" transform="rotate(90 60.8 235.1)">5</text>
<text x="68" y="235.1" transform="rotate(90 68 235.1)">3</text>
<text x="71.6" y="235.1" transform="rotate(90 71.6 235.1)">2</text>
<text x="75.2" y="238.3" transform="rotate(90 75.2 238.3)">DD8.2</text>
<text x="103.2" y="239.2" transform="rotate(90 103.2 239.2)">10</text>
<text x="124.8" y="239.2" transform="rotate(90 124.8 239.2)">1</text>
<text x="143.6" y="239.2" transform="rotate(90 143.6 239.2)">10</text>
<text x="165.3" y="239.2" transform="rotate(90 165.3 239.2)">1</text>
<text x="60.8" y="241" transform="rotate(90 60.8 241)">1</text>
<text x="71.6" y="241" transform="rotate(90 71.6 241)">1</text>
<text x="158.1" y="244.7" transform="rotate(90 158.1 244.7)">&quot;-&quot;</text>
<text x="60.8" y="247.4" transform="rotate(90 60.8 247.4)">4</text>
<text x="71.6" y="247.4" transform="rotate(90 71.6 247.4)">1</text>
<text x="88.7" y="249" transform="rotate(90 88.7 249)">12</text>
<text x="92.3" y="249" transform="rotate(90 92.3 249)">11</text>
<text x="112.1" y="250.4" transform="rotate(90 112.1 250.4)">6</text>
<text x="115.7" y="250.4" transform="rotate(90 115.7 250.4)">5</text>
<text x="132.8" y="249" transform="rotate(90 132.8 249)">12</text>
<text x="136.4" y="249" transform="rotate(90 136.4 249)">11</text>
<text x="154.5" y="250.4" transform="rotate(90 154.5 250.4)">6</text>
<text x="158.1" y="250.4" transform="rotate(90 158.1 250.4)">5</text>
<text x="175.1" y="247.7" transform="rotate(90 175.1 247.7)">R38</text>
<text x="182.3" y="247.7" transform="rotate(90 182.3 247.7)">R37</text>
<text x="28.4" y="252.6" transform="rotate(90 28.4 252.6)">11</text>
<text x="35.6" y="254" transform="rotate(90 35.6 254)">9</text>
<text x="42.8" y="254" transform="rotate(90 42.8 254)">5</text>
<text x="50" y="254" transform="rotate(90 50 254)">3</text>
<text x="53.6" y="255.6" transform="rotate(90 53.6 255.6)">DD11.3</text>
<text x="77.9" y="254" transform="rotate(90 77.9 254)">1</text>
<text x="81.5" y="255.6" transform="rotate(90 81.5 255.6)">DD11.2</text>
<text x="92.3" y="256.3" transform="rotate(90 92.3 256.3)">1</text>
<text x="95.9" y="253" transform="rotate(90 95.9 253)">DD10.4</text>
<text x="115.7" y="256.3" transform="rotate(90 115.7 256.3)">1</text>
<text x="119.3" y="253" transform="rotate(90 119.3 253)">DD10.3</text>
<text x="136.4" y="256.3" transform="rotate(90 136.4 256.3)">1</text>
<text x="140" y="253.7" transform="rotate(90 140 253.7)">DD9.4</text>
<text x="158" y="256.3" transform="rotate(90 158 256.3)">1</text>
<text x="161.7" y="253.7" transform="rotate(90 161.7 253.7)">DD9.3</text>
<text x="28.4" y="259" transform="rotate(90 28.4 259)">1</text>
<text x="35.6" y="259" transform="rotate(90 35.6 259)">1</text>
<text x="42.8" y="259" transform="rotate(90 42.8 259)">1</text>
<text x="50" y="259" transform="rotate(90 50 259)">1</text>
<text x="77.9" y="259" transform="rotate(90 77.9 259)">1</text>
<text x="92.3" y="262.6" transform="rotate(90 92.3 262.6)">13</text>
<text x="115.7" y="262.6" transform="rotate(90 115.7 262.6)">4</text>
<text x="136.4" y="262.6" transform="rotate(90 136.4 262.6)">13</text>
<text x="158.1" y="262.6" transform="rotate(90 158.1 262.6)">4</text>
<text x="175.1" y="263" transform="rotate(90 175.1 263)">C18</text>
<text x="182.3" y="263" transform="rotate(90 182.3 263)">C17</text>
<text x=".8" y="264.4" transform="rotate(90 .8 264.4)">Формат А3</text>
<text x="28.4" y="264.3" transform="rotate(90 28.4 264.3)">10</text>
<text x="35.6" y="264.8" transform="rotate(90 35.6 264.8)">8</text>
<text x="35.6" y="269.2" transform="rotate(90 35.6 269.2)">i16</text>
<text x="42.8" y="264.8" transform="rotate(90 42.8 264.8)">6</text>
<text x="42.8" y="269.2" transform="rotate(90 42.8 269.2)">i15</text>
<text x="50" y="264.8" transform="rotate(90 50 264.8)">4</text>
<text x="77.9" y="264.8" transform="rotate(90 77.9 264.8)">2</text>
<text x="88.7" y="266.2" transform="rotate(90 88.7 266.2)">&quot;-&quot;</text>
<text x="103.1" y="266.2" transform="rotate(90 103.1 266.2)">&quot;+&quot; 3</text>
<text x="136.4" y="269.7" transform="rotate(90 136.4 269.7)">14</text>
<text x="143.6" y="269.7" transform="rotate(90 143.6 269.7)">12</text>
<text x="158.1" y="269.7" transform="rotate(90 158.1 269.7)">13</text>
<text x="165.3" y="269.7" transform="rotate(90 165.3 269.7)">11</text>
<text x="34.7" y="275.2" transform="rotate(90 34.7 275.2)">iN16</text>
<text x="41.9" y="275.2" transform="rotate(90 41.9 275.2)">iN15</text>
<text x="49.1" y="275.2" transform="rotate(90 49.1 275.2)">iN12</text>
<text x="50.2" y="270.7" transform="rotate(90 50.2 270.7)">i7</text>
<text x="59.1" y="275.2" transform="rotate(90 59.1 275.2)">N12</text>
<text x="60.8" y="271.1" transform="rotate(90 60.8 271.1)">7</text>
<text x="69.8" y="275.2" transform="rotate(90 69.8 275.2)">N7</text>
<text x="71.6" y="271.1" transform="rotate(90 71.6 271.1)">4</text>
<text x="76.1" y="275" transform="rotate(90 76.1 275)">iN7</text>
<text x="77.9" y="270.5" transform="rotate(90 77.9 270.5)">i4</text>
<text x="90.6" y="275.2" transform="rotate(90 90.6 275.2)">N11</text>
<text x="92.3" y="271.1" transform="rotate(90 92.3 271.1)">6</text>
<text x="101.3" y="275.2" transform="rotate(90 101.3 275.2)">N6</text>
<text x="114" y="275.2" transform="rotate(90 114 275.2)">N10</text>
<text x="115.7" y="271.1" transform="rotate(90 115.7 271.1)">5</text>
<text x="122.9" y="275.2" transform="rotate(90 122.9 275.2)">N5</text>
<text x="124.8" y="271.1" transform="rotate(90 124.8 271.1)">2</text>
<text x="134.7" y="275.2" transform="rotate(90 134.7 275.2)">N9</text>
<text x="141.9" y="275.2" transform="rotate(90 141.9 275.2)">N4</text>
<text x="156.3" y="275.2" transform="rotate(90 156.3 275.2)">N8</text>
<text x="163.4" y="275.2" transform="rotate(90 163.4 275.2)">N3</text>
<text x="194.7" y="280.9" transform="rotate(90 194.7 280.9)">A3.3</text>
<text x="10.2" y="286.4" transform="rotate(90 10.2 286.4)">Лист</text>
<text x="5.1" y="288.5" transform="rotate(90 5.1 288.5)">3</text>
</g>
</svg>
